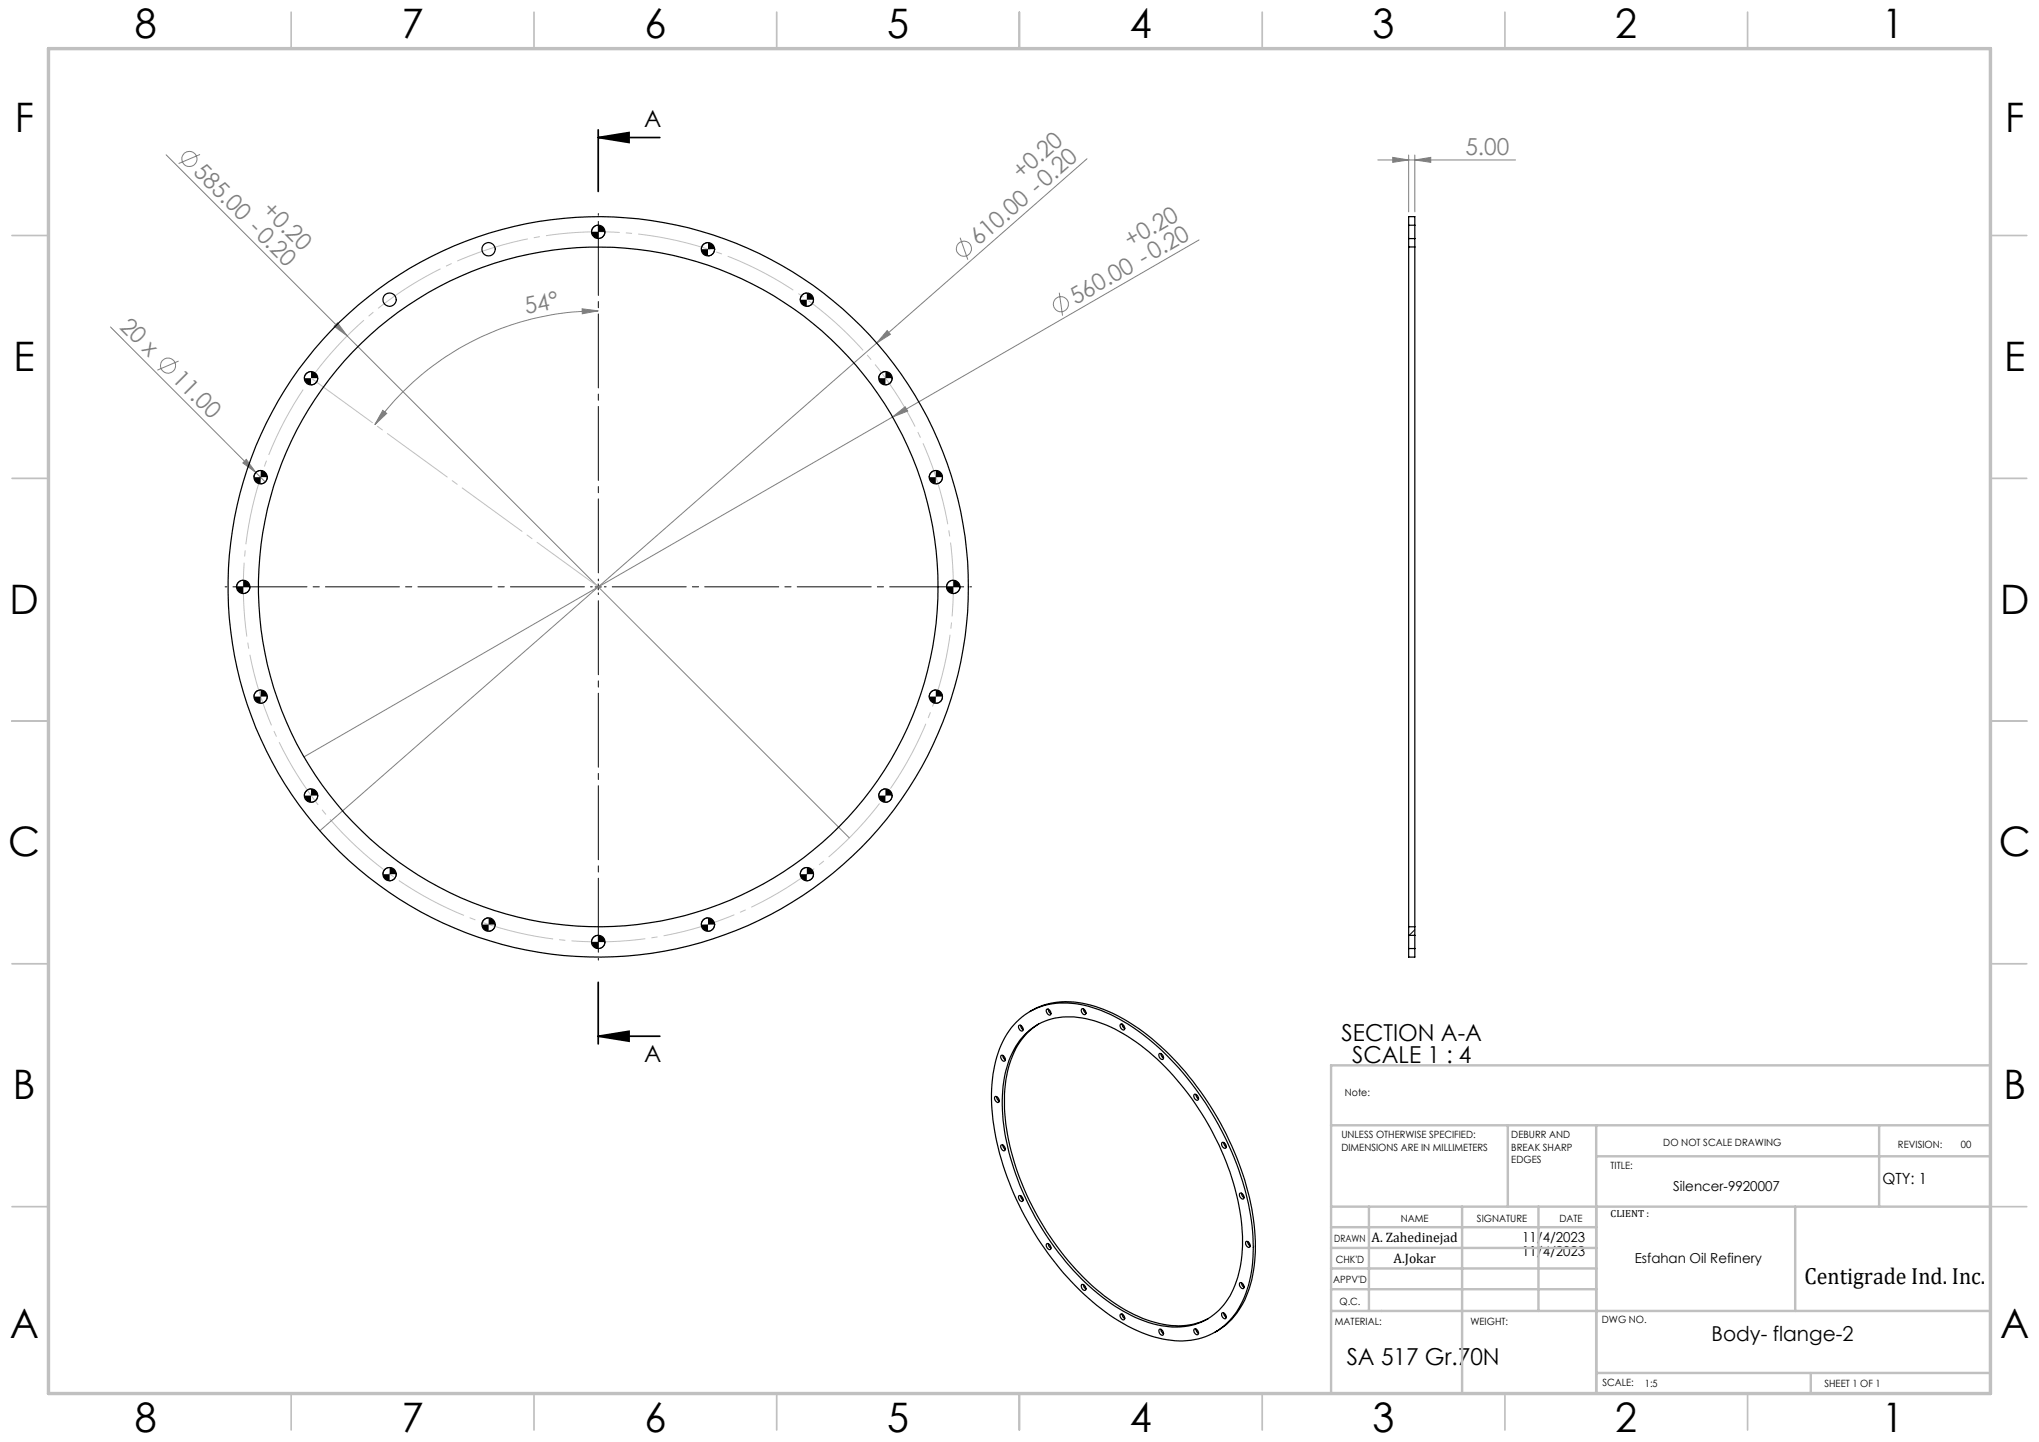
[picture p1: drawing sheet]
<svg xmlns="http://www.w3.org/2000/svg" width="420mm" height="297mm" viewBox="0 0 420 297" stroke-linecap="round" stroke-linejoin="round" font-family="sans-serif">
<g fill="none" stroke="#808080" stroke-width=".21">
<path d="M34.2 31.9l37.3 37.3M41.2 31.8l-4.4 1.9M223.9 32.7l-43.3 38M283.8 32.9h28.4M286.9 32.4l3.3 .5-3.3 .5zM290.2 31.9v11.7M291.4 32.9l3.3-.5v1zM291.4 31.9v11.7M197.8 49l1.6 4.5M247 49.4l-63.2 36.5M22.8 67.3l29.9 30M36.8 74.4l-4.4 1.8"/>
<path d="M68.8 67.2l.7-.7 2 2.7zM71.5 69.2l103.4 103.4M119.9 63.6l3.3 .4-3.3 .6zM123.2 64a57 57 0 0 0-46 23.5M180.6 70.7l-114.7 100.4M182.7 68.1l.7 .8-2.8 1.8zM218.2 60.3l.7 4.7M50.7 94.6l2 2.7-2.7-1.9zM52.7 97.3l1.9 2M78.8 84.5l.9 .7-2.5 2.3zM183.8 85.9l2.6-2.1 .6 .9zM183.8 85.9l-121.2 70"/>
<circle cx="39" cy="32.7" r="1.55"/>
<circle cx="198.5" cy="51.2" r="1.56"/>
<circle cx="34.6" cy="75.3" r="1.55"/>
<circle cx="218.5" cy="62.6" r="1.56"/>
</g>
<g fill="none" stroke="#000" stroke-width=".21">
<path d="M123.2 46.4a1.38 1.38 0 0 0-1.4 1.4M124.6 47.8a1.38 1.38 0 0 1-1.4 1.3M145.8 49.9l-.1 .1a1.27 1.27 0 0 0-1.2 1.3M147.2 51.3v.2a1.41 1.41 0 0 1-1.4 1.2M64.1 76.5h-.2a1.33 1.33 0 0 0-1.2 1.4M65.4 77.9a1.38 1.38 0 0 1-1.3 1.4M166.2 60.4a1.44 1.44 0 0 0-1.4 1.3M167.6 61.7a1.32 1.32 0 0 1-1.4 1.4M182.4 76.5h-.2a1.33 1.33 0 0 0-1.2 1.4M183.8 77.9a1.38 1.38 0 0 1-1.4 1.4M53.7 96.9l-.5 .1a1.37 1.37 0 0 0-.9 1.3M55.1 98.3l-.1 .2a1.33 1.33 0 0 1-1.3 1.2"/>
<path d="M192.8 96.9h-.2a1.4 1.4 0 0 0-1.2 1.4M194.1 98.3a1.32 1.32 0 0 1-1.3 1.4M50.1 119.5a1.38 1.38 0 0 0-1.4 1.4M196.4 119.5a1.38 1.38 0 0 0-1.4 1.4M51.5 120.9a1.38 1.38 0 0 1-1.4 1.4M122.6 120.9h1.3M123.2 120.3v1.2M197.7 120.9v.1a1.4 1.4 0 0 1-1.3 1.3M53.7 142.1h-.2a1.33 1.33 0 0 0-1.2 1.4M55.1 143.5l-.1 .1a1.33 1.33 0 0 1-1.3 1.2M192.8 142.1h-.2a1.33 1.33 0 0 0-1.2 1.4M194.1 143.5a1.32 1.32 0 0 1-1.3 1.3"/>
<path d="M64.1 162.5h-.4a1.39 1.39 0 0 0-1 1.4M65.4 163.9a1.38 1.38 0 0 1-1.3 1.3M80.3 178.7a1.32 1.32 0 0 0-1.4 1.4M166.2 178.7a1.37 1.37 0 0 0-1.4 1.4M182.4 162.5h-.3a1.39 1.39 0 0 0-1.1 1.4M183.8 163.9a1.38 1.38 0 0 1-1.4 1.3M81.6 180.1v.1a1.33 1.33 0 0 1-1.3 1.2M100.6 189.1h-.1a1.33 1.33 0 0 0-1.2 1.3M102 190.4v.2a1.41 1.41 0 0 1-1.4 1.2M123.2 192.6a1.32 1.32 0 0 0-1.4 1.4M124.6 194a1.38 1.38 0 0 1-1.4 1.4M145.8 189.1h-.1a1.33 1.33 0 0 0-1.2 1.3"/>
<path d="M147.2 190.4v.2a1.41 1.41 0 0 1-1.4 1.2M167.6 180.1a1.37 1.37 0 0 1-1.4 1.3"/>
</g>
<path d="M123.2 28.3l6.4-1v2zM123.2 28.3h12.7M123.2 26.7v12.7M123.2 213.4l6.4-1v2.1zM123.2 202.3v12.7M123.2 213.4h12.7" fill="none" stroke="#000" stroke-width=".35"/>
<path d="M193.2 99.5a73.1 73.1 0 0 0-122.6-29.4 73.1 73.1 0 0 0 33.7 121.4 73.1 73.1 0 0 0 89.9-88.3l-1-3.7" fill="none" stroke="#c0c0c0" stroke-width=".21" stroke-dasharray="15.2 1.3 1.3 1.3" stroke-dashoffset="6.5" stroke-linecap="butt"/>
<path d="M123.2 119.6v-75.6M122 120.9h-75.6M123.2 122.1v75.6M124.5 120.9h75.6" fill="none" stroke="#000" stroke-width=".21" stroke-dasharray="15.2 1.3 1.3 1.3" stroke-dashoffset="-1.6"/>
<path d="M64.1 77.9l59.1 43" fill="none" stroke="#c0c0c0" stroke-width=".21" stroke-dasharray="15.2 1.3 1.3 1.3" stroke-dashoffset="-.4"/>
<g fill="none" stroke="#c0c0c0" stroke-width=".35">
<path d="M60 2.5v7.5M110 2.5v7.5M160 2.5v7.5M210 2.5v7.5M260 2.5v7.5M310 2.5v7.5M360 2.5v7.5M2.5 48.5h7.5M410 48.5h7.5M2.5 98.5h7.5M410 98.5h7.5M2.5 148.5h7.5"/>
<path d="M410 148.5h7.5M2.5 198.5h7.5M410 198.5h7.5M2.5 248.5h7.5M410 248.5h7.5M60 287v7.5M110 287v7.5M160 287v7.5M210 287v7.5M260 287v7.5M310 287v7.5M360 287v7.5"/>
</g>
<g fill="none" stroke="#c0c0c0" stroke-width=".5">
<path d="M410 219.4h-135.8v67.4M274.2 231.8h135.8M310.6 231.8v16.7M328.8 231.8v55.2M328.8 238.2h81.2M387.1 231.8v16.7M274.2 248.5h135.8M274.2 257h54.6M274.2 252.8h54.6M282 248.5v21.5M301.2 248.5v38.3M316.9 248.5v21.5"/>
<path d="M369.8 248.5v21.5M274.2 265.5h54.6M274.2 261.3h54.6M274.2 270h135.8M328.8 282.8h81.2M373 282.8v4.2"/>
</g>
<path d="M10 10h400v277h-400z" fill="none" stroke="#c0c0c0" stroke-width=".7"/>
<g fill="#000">
<path d="M123.2 28.3l6.4-1v2zM123.2 213.4l6.4-1v2.1z"/>
<path d="M62.7 77.9l.1 .5a1.37 1.37 0 0 0 1.3 .9v-1.4zM64.1 76.5v1.4h1.3a1.38 1.38 0 0 0-1.3-1.4zM52.3 98.3a1.38 1.38 0 0 0 1.4 1.4v-1.4zM53.7 96.9v1.4h1.4l-.1-.2a1.33 1.33 0 0 0-1.3-1.2zM48.7 120.9l.1 .1a1.33 1.33 0 0 0 1.3 1.3v-1.4zM50.1 119.5v1.4h1.4a1.38 1.38 0 0 0-1.4-1.4zM52.3 143.5a1.38 1.38 0 0 0 1.4 1.3v-1.3zM53.7 142.1v1.4h1.4l-.1-.2a1.33 1.33 0 0 0-1.3-1.2zM62.7 163.9l.1 .5a1.37 1.37 0 0 0 1.3 .8v-1.3zM64.1 162.5v1.4h1.3a1.38 1.38 0 0 0-1.3-1.4zM78.9 180.1a1.44 1.44 0 0 0 1.4 1.3v-1.3zM80.3 178.7v1.4h1.3v-.2a1.27 1.27 0 0 0-1.3-1.2zM99.3 190.4a1.32 1.32 0 0 0 1.3 1.4v-1.4zM100.6 189.1v1.3h1.4v-.2a1.41 1.41 0 0 0-1.4-1.1zM121.8 194v.2a1.33 1.33 0 0 0 1.4 1.2v-1.4zM123.2 192.6v1.4h1.4a1.38 1.38 0 0 0-1.4-1.4zM144.5 190.4a1.32 1.32 0 0 0 1.3 1.4v-1.4zM145.8 189.1v1.3h1.4v-.2a1.41 1.41 0 0 0-1.4-1.1zM164.8 180.1l.1 .1a1.4 1.4 0 0 0 1.3 1.2v-1.3zM166.2 178.7v1.4h1.4a1.32 1.32 0 0 0-1.4-1.4zM181 163.9l.1 .5a1.37 1.37 0 0 0 1.3 .8v-1.3zM182.4 162.5v1.4h1.4a1.38 1.38 0 0 0-1.4-1.4zM191.4 143.5v.1a1.41 1.41 0 0 0 1.4 1.2v-1.3zM192.8 142.1v1.4h1.3a1.32 1.32 0 0 0-1.3-1.4zM195 120.9a1.38 1.38 0 0 0 1.4 1.4v-1.4zM196.4 119.5v1.4h1.3l-.1-.5a1.37 1.37 0 0 0-1.2-.9zM191.4 98.3v.2a1.41 1.41 0 0 0 1.4 1.2v-1.4zM192.8 96.9v1.4h1.3a1.32 1.32 0 0 0-1.3-1.4zM181 77.9l.1 .5a1.37 1.37 0 0 0 1.3 .9v-1.4zM182.4 76.5v1.4h1.4a1.38 1.38 0 0 0-1.4-1.4zM164.8 61.7l.1 .2a1.4 1.4 0 0 0 1.3 1.2v-1.4zM166.2 60.4v1.3h1.4a1.32 1.32 0 0 0-1.4-1.3zM144.5 51.3a1.32 1.32 0 0 0 1.3 1.4v-1.4zM145.8 49.9v1.4h1.4v-.1a1.4 1.4 0 0 0-1.4-1.3zM121.8 47.8l.1 .3a1.39 1.39 0 0 0 1.3 1v-1.3zM123.2 46.4v1.4h1.4a1.38 1.38 0 0 0-1.4-1.4z"/>
</g>
<g fill="#808080">
<path d="M68.8 67.2l.7-.7 2 2.7z"/>
<path d="M50.7 94.6l2 2.7-2.7-1.9z"/>
<path d="M183.8 85.9l2.6-2.1 .6 .9z"/>
<path d="M182.7 68.1l.7 .8-2.8 1.8z"/>
<path d="M119.9 63.6l3.3 .4-3.3 .6zM78.8 84.5l.9 .7-2.5 2.3z"/>
<path d="M286.9 32.4l3.3 .5-3.3 .5zM291.4 32.9l3.3-.5v1z"/>
</g>
<g fill="none" stroke="#000" stroke-width=".25">
<path d="M290.2 46.4v2.7M290.2 50.9v140M290.2 46.4v-1.8h1.2v1.8M290.2 49.1v1.8M290.2 49.1h1.2M290.2 46.4h1.2M290.2 50.9h1.2M291.4 46.4v2.7M291.4 50.9v140M291.4 49.1v1.8M290.2 192.6v2.8M290.2 192.6h1.2"/>
<path d="M290.2 190.9v1.7M290.2 195.4v1.7h1.2v-1.7M290.2 190.9h1.2M290.2 195.4h1.2M291.4 192.6v2.8M291.4 190.9v1.7M206.2 217.4a.7 .7 0 0 1 .7 .4 .7 .7 0 0 1-.1 .8 .9 .9 0 0 1-.6-1.2zM206.6 217.4l.1 .5 .4 .4M209.4 210.5a14 14 0 0 1 13-3.6 35.2 35.2 0 0 1 17.1 9.7 62.6 62.6 0 0 1 18.4 36 27.9 27.9 0 0 1-2.3 16.1 13.7 13.7 0 0 1-15.2 7.2 32.7 32.7 0 0 1-16.2-8.5 62.1 62.1 0 0 1-19.7-36.7 28 28 0 0 1 2.5-17.1l1.4-2zM209.9 211.2a.78 .78 0 0 1 .7 1.1 .78 .78 0 0 1-.7-1.1zM210.2 211.2l.2 .5 .3 .4M211.1 213.1a13.1 13.1 0 0 1 12.5-3.3 33.7 33.7 0 0 1 16.4 9.9 57.6 57.6 0 0 1 15.7 31.8 25.8 25.8 0 0 1-2.3 15.4 12.7 12.7 0 0 1-14.2 6.1 32.4 32.4 0 0 1-15.6-8.8 57 57 0 0 1-17-33.5 25.1 25.1 0 0 1 2.6-15.2z"/>
<path d="M212.1 208.3a15.9 15.9 0 0 1 13.4-1 41.1 41.1 0 0 1 17.8 12.5 62.7 62.7 0 0 1 14.9 31.4 28.8 28.8 0 0 1-2.2 17.3 14.3 14.3 0 0 1-5.7 5.9M213.9 210.9a15 15 0 0 0-6.5 10.6 40 40 0 0 0 2.7 21.2 56.5 56.5 0 0 0 18.3 24.8 24.3 24.3 0 0 0 15.2 5.5 13.5 13.5 0 0 0 5.3-1.4M215.7 207.9a.76 .76 0 0 1 .6 .4 .76 .76 0 0 1 0 .8 .86 .86 0 0 1-.6-1.2zM215.9 207.9l.2 .5 .4 .4M222.8 207.9a.68 .68 0 0 1 .7 .3 .68 .68 0 0 1-.1 .8 .87 .87 0 0 1-.6-1.1zM223.2 207.8l.1 .5 .4 .4M230.8 211a.74 .74 0 0 1 .9 .9 .5 .5 0 0 1-.6 .2 .5 .5 0 0 1-.3-.5zM231.1 210.9l.2 .6 .4 .3M238.8 217.1a.7 .7 0 0 1 .7 .3 .7 .7 0 0 1-.1 .8 .89 .89 0 0 1-.6-1.1zM239.1 217l.1 .4 .5 .5M205 225.8a.79 .79 0 0 1 .7 1.2 .79 .79 0 0 1-.7-1.2zM205.3 225.9l.1 .5 .4 .4"/>
<path d="M206.2 235.9a.7 .7 0 0 1 .7 .3 .7 .7 0 0 1-.1 .8 .9 .9 0 0 1-.6-1.1zM206.6 235.8l.1 .6 .4 .3M246 225.5a.73 .73 0 0 1 .7 .3 .73 .73 0 0 1 0 .8 .82 .82 0 0 1-.7-1.1zM246.3 225.4l.2 .6 .4 .3M251.7 235.4a.7 .7 0 0 1 .8 .3 .7 .7 0 0 1-.2 .8 .95 .95 0 0 1-.6-1.1zM252.1 235.3l.1 .5 .4 .4M209.9 246.2a.81 .81 0 0 1 .7 1.2 .79 .79 0 0 1-.7-1.2zM210.2 246.3l.2 .5 .3 .4M215.6 256.2a.72 .72 0 0 1 .7 .4 .72 .72 0 0 1 0 .8 .89 .89 0 0 1-.7-1.2zM215.9 256.2l.2 .5 .4 .4M255.3 245.8a.7 .7 0 0 1 .8 .3 .7 .7 0 0 1-.1 .9 .95 .95 0 0 1-.7-1.2zM255.7 245.7l.2 .6 .4 .4"/>
<path d="M256.6 255.8a.73 .73 0 0 1 .8 .3 .73 .73 0 0 1 0 .8 .82 .82 0 0 1-.8-1.1zM257 255.7l.1 .6 .4 .3M222.8 264.6a.7 .7 0 0 1 .7 .3 .7 .7 0 0 1-.1 .9 .89 .89 0 0 1-.6-1.2zM223.2 264.6l.1 .5 .4 .4M230.8 270.7a.71 .71 0 0 1 .7 .2 .71 .71 0 0 1 .2 .7 .57 .57 0 0 1-.7 .1 .57 .57 0 0 1-.3-.6zM231.1 270.6l.2 .6 .4 .4M238.8 273.8a.74 .74 0 0 1 .7 .4 .74 .74 0 0 1-.1 .8 .86 .86 0 0 1-.6-1.2zM239.1 273.8l.1 .4 .5 .5M246 273.7a.78 .78 0 0 1 .7 1.2 .78 .78 0 0 1-.7-1.2zM246.3 273.7l.2 .5 .4 .4M251.7 270.5a.7 .7 0 0 1 .8 .3 .7 .7 0 0 1-.2 .8 .95 .95 0 0 1-.6-1.1zM252.1 270.4l.1 .5 .4 .4"/>
<path d="M255.3 264.3a.7 .7 0 0 1 .8 .3 .7 .7 0 0 1-.1 .8 .95 .95 0 0 1-.7-1.1zM255.7 264.2l.2 .5 .4 .4"/>
<circle cx="100.6" cy="51.3" r="1.38"/>
<circle cx="123.2" cy="47.8" r="1.37"/>
<circle cx="145.8" cy="51.3" r="1.38"/>
<circle cx="64.1" cy="77.9" r="1.36"/>
<circle cx="80.3" cy="61.7" r="1.38"/>
<circle cx="166.2" cy="61.7" r="1.36"/>
<circle cx="182.4" cy="77.9" r="1.36"/>
<circle cx="53.7" cy="98.3" r="1.39"/>
<circle cx="192.8" cy="98.3" r="1.37"/>
<circle cx="50.1" cy="120.9" r="1.36"/>
<circle cx="123.2" cy="120.9" r="76.2"/>
<circle cx="123.2" cy="120.9" r="70"/>
<circle cx="196.4" cy="120.9" r="1.38"/>
<circle cx="53.7" cy="143.5" r="1.39"/>
<circle cx="192.8" cy="143.5" r="1.37"/>
<circle cx="64.1" cy="163.9" r="1.37"/>
<circle cx="182.4" cy="163.9" r="1.37"/>
<circle cx="80.3" cy="180" r="1.38"/>
<circle cx="100.6" cy="190.4" r="1.39"/>
<circle cx="123.2" cy="194" r="1.36"/>
<circle cx="145.8" cy="190.4" r="1.39"/>
<circle cx="166.2" cy="180" r="1.36"/>
</g>
<path d="M291.4 191.5l-1.1 1.1" fill="none" stroke="#000" stroke-width=".21"/>
<g font-size="8.4">
<text x="27.7" y="7.9">8</text>
<text x="82.7" y="7.9">7</text>
<text x="132.7" y="7.9">6</text>
<text x="182.7" y="7.9">5</text>
<text x="232.7" y="7.9">4</text>
<text x="282.7" y="7.9">3</text>
<text x="332.7" y="7.9">2</text>
<text x="387.7" y="7.9">1</text>
<text x="3" y="27.1">F</text>
<text x="413" y="27.1">F</text>
<text x="2.8" y="76.4">E</text>
<text x="412.8" y="76.4">E</text>
<text x="2" y="126.4">D</text>
<text x="412" y="126.4">D</text>
<text x="1.7" y="176.4">C</text>
<text x="411.7" y="176.4">C</text>
<text x="2.7" y="226.4">B</text>
<text x="412.7" y="226.4">B</text>
<text x="2" y="275.6">A</text>
<text x="412" y="275.6">A</text>
<text x="27.7" y="294.9">8</text>
<text x="82.7" y="294.9">7</text>
<text x="132.7" y="294.9">6</text>
<text x="182.7" y="294.9">5</text>
<text x="232.7" y="294.9">4</text>
<text x="282.7" y="294.9">3</text>
<text x="332.7" y="294.9">2</text>
<text x="387.7" y="294.9">1</text>
</g>
<g font-size="4.8">
<text x="132.7" y="26.1">A</text>
<text x="276.4" y="214.5">SECTION A-A</text>
<text x="132.7" y="218.7">A</text>
<text x="278.5" y="219">SCALE 1 : 4</text>
<text x="371.7" y="264.5">Centigrade Ind. Inc.</text>
<text x="277.4" y="281.1">SA 517 Gr.70N</text>
</g>
<g font-size="4.8" fill="#808080">
<text x="39.7" y="35.7" transform="rotate(45 39.7 35.7)">585.00 -0.20</text>
<text x="301.9" y="31.8">5.00</text>
<text x="210.3" y="37.2" transform="rotate(-41 210.3 37.2)">+0.20</text>
<text x="53.8" y="43.5" transform="rotate(45 53.8 43.5)">+0.20</text>
<text x="201.6" y="50.8" transform="rotate(-41 201.6 50.8)">610.00 -0.20</text>
<text x="232.8" y="51.2" transform="rotate(-30 232.8 51.2)">+0.20</text>
<text x="108.4" y="64.8" transform="rotate(-11 108.4 64.8)">54°</text>
<text x="221.6" y="62.8" transform="rotate(-30 221.6 62.8)">560.00 -0.20</text>
<text x="24.5" y="67.5" transform="rotate(45 24.5 67.5)">20 x</text>
<text x="35.3" y="78.3" transform="rotate(45 35.3 78.3)">11.00</text>
</g>
<text font-size="4.2" x="352.5" y="276.1">Body- flange-2</text>
<text font-size="3.2" x="387.7" y="243.9">QTY: 1</text>
<g font-size="2.8">
<text x="344.7" y="245.3">Silencer-9920007</text>
<text x="282.5" y="255.9">A. Zahedinejad</text>
<text x="313.5" y="255.9">11/4/2023</text>
<text x="287" y="260.1">A.Jokar</text>
<text x="313.5" y="258.7">11/4/2023</text>
<text x="336.7" y="260.1">Esfahan Oil Refinery</text>
</g>
<g font-size="2.1">
<text x="277" y="225.8">Note:</text>
<text x="276.3" y="234.5">UNLESS OTHERWISE SPECIFIED:</text>
<text x="276.3" y="237">DIMENSIONS ARE IN MILLIMETERS</text>
<text x="311.3" y="234.5">DEBURR AND</text>
<text x="311.3" y="237">BREAK SHARP</text>
<text x="311.3" y="239.5">EDGES</text>
<text x="342.6" y="235.9">DO NOT SCALE DRAWING</text>
<text x="391" y="236.5">REVISION:</text>
<text x="403.9" y="236.5">00</text>
<text x="331.8" y="240.8">TITLE:</text>
<text x="288.5" y="251.7">NAME</text>
<text x="304.2" y="251.7">SIGNATURE</text>
<text x="321.2" y="251.7">DATE</text>
<text x="331.8" y="250.7">CLIENT :</text>
<text x="274.8" y="255.8">DRAWN</text>
<text x="275.1" y="260.1">CHK'D</text>
<text x="274.6" y="264.2">APPV'D</text>
<text x="275.9" y="268.7">Q.C.</text>
<text x="275" y="273">MATERIAL:</text>
<text x="302.9" y="273">WEIGHT:</text>
<text x="330" y="272.5">DWG NO.</text>
<text x="330.1" y="285.6">SCALE:</text>
<text x="338.8" y="285.6">1:5</text>
<text x="375.8" y="285.6">SHEET 1 OF 1</text>
</g>
</svg>
